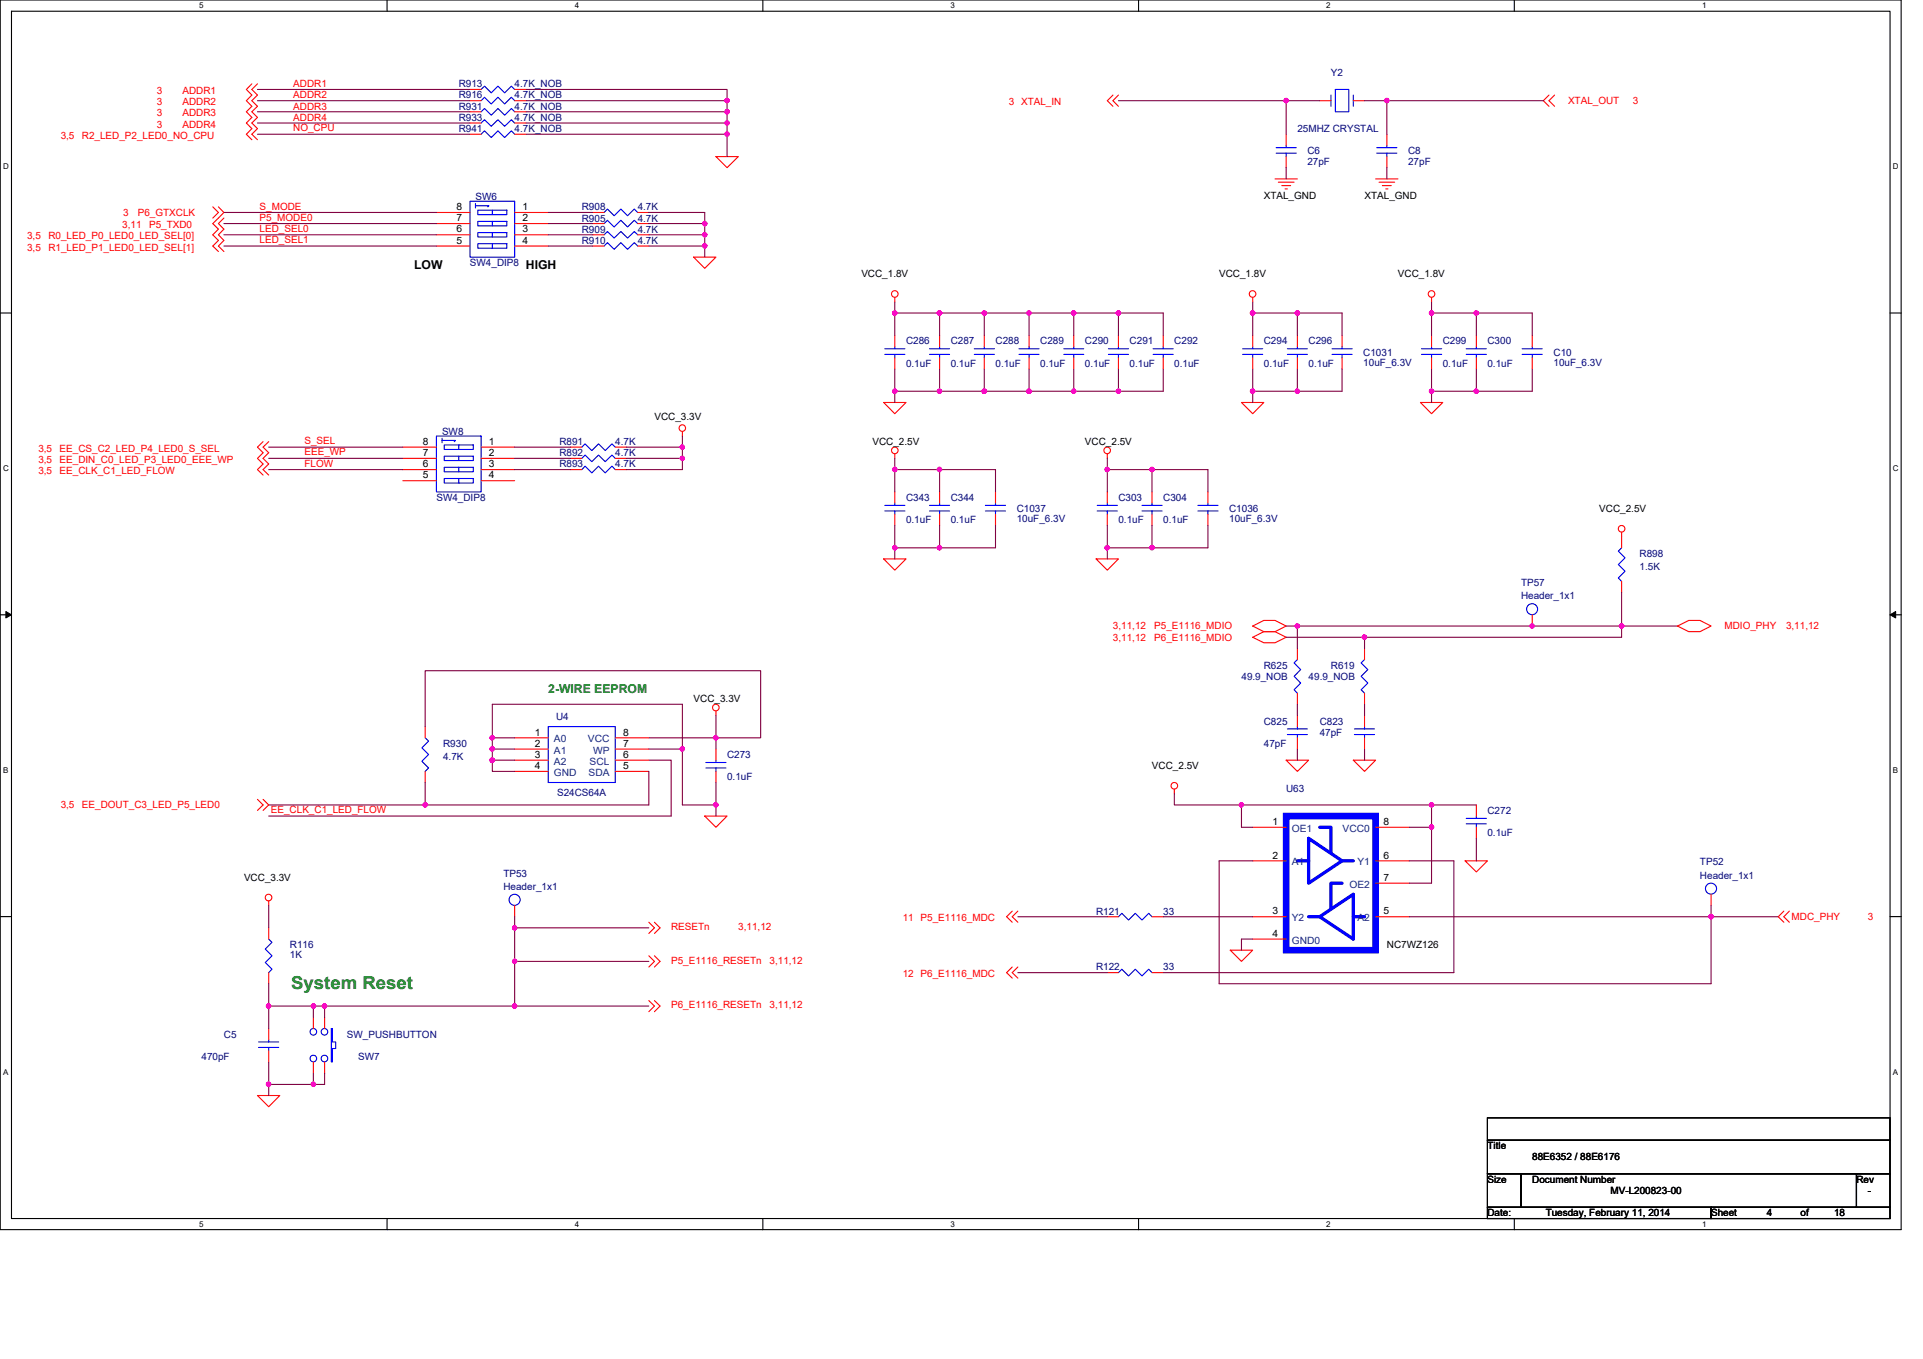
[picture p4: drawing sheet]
<svg xmlns="http://www.w3.org/2000/svg" width="297mm" height="210mm" viewBox="0 0 297 210" stroke-linecap="round" stroke-linejoin="round" font-family="sans-serif">
<path d="M0 0h293.7v190h-293.7zM1.8 1.7h290.1v186.6h-290.1z" fill="none" stroke="#000" stroke-width=".17"/>
<g fill="#fff">
<path d="M30.8 .2h.6v1.4h-.6z"/>
<path d="M30.8 188.5h.6v1.3h-.6z"/>
</g>
<path d="M59.8 0v1.7M59.8 188.3v1.7" fill="none" stroke="#000" stroke-width=".17"/>
<g fill="#fff">
<path d="M88.8 .2h.6v1.4h-.6z"/>
<path d="M88.8 188.5h.6v1.3h-.6z"/>
</g>
<path d="M117.8 0v1.7M117.8 188.3v1.7" fill="none" stroke="#000" stroke-width=".17"/>
<g fill="#fff">
<path d="M146.8 .2h.7v1.4h-.7z"/>
<path d="M146.8 188.5h.7v1.3h-.7z"/>
</g>
<path d="M175.9 0v1.7M175.9 188.3v1.7" fill="none" stroke="#000" stroke-width=".17"/>
<g fill="#fff">
<path d="M204.9 .2h.6v1.4h-.6z"/>
<path d="M204.9 188.5h.6v1.3h-.6z"/>
</g>
<path d="M233.9 0v1.7M233.9 188.3v1.7" fill="none" stroke="#000" stroke-width=".17"/>
<g fill="#fff">
<path d="M262.9 .2h.7v1.4h-.7z"/>
<path d="M262.9 188.5h.7v1.3h-.7z"/>
<path d="M.5 25h.8v1.4h-.8z"/>
<path d="M292.4 25h.8v1.4h-.8z"/>
<path d="M.5 71.7h.8v1.3h-.8z"/>
<path d="M292.4 71.7h.8v1.3h-.8z"/>
</g>
<path d="M0 48.4h1.8M291.9 48.4h1.8" fill="none" stroke="#000" stroke-width=".17"/>
<g fill="#fff">
<path d="M.5 118.3h.8v1.4h-.8z"/>
<path d="M292.4 118.3h.8v1.4h-.8z"/>
</g>
<path d="M0 95h1.8M291.9 95h1.8" fill="none" stroke="#000" stroke-width=".17"/>
<path d="M.9 94.5l.9 .5-.9 .5zM291.9 95l.9-.5v1z" fill="#000" stroke="#000" stroke-width=".15"/>
<g fill="#fff">
<path d="M.5 164.9h.8v1.4h-.8z"/>
<path d="M292.4 164.9h.8v1.4h-.8z"/>
</g>
<path d="M0 141.6h1.8M291.9 141.6h1.8M229.8 172.7h62.1v3.5h-62.1zM229.8 176.2h62.1v5.2h-62.1zM229.8 181.4h5.1v5.1h-5.1zM229.8 186.5h34.5v1.8h-34.5zM234.9 181.4h51.9v5.1h-51.9zM264.3 186.5h27.6v1.8h-27.6zM286.8 181.4h5.1v5.1h-5.1z" fill="none" stroke="#000" stroke-width=".17"/>
<g fill="none" stroke="#f00" stroke-width=".17">
<path d="M38.9 13l-.8 .8 .8 .9-.8 .9 .8 .8-.8 .9 .8 .8-.8 .9 .8 .9-.8 .8 .8 .9M39.8 13l-.9 .8 .9 .9-.9 .9 .9 .8-.9 .9 .9 .8-.9 .9 .9 .9-.9 .8 .9 .9M72.6 13.8h1.7M72.6 17.3h1.7M72.6 15.6h1.7M72.6 19h1.7M79.5 13.8h1.7M79.5 17.3h1.7M79.5 15.6h1.7M79.5 19h1.7M171.9 14.7l-.9 .9 .9 .8M172.8 14.7l-.9 .9 .9 .8"/>
<path d="M203.9 15.6h1.7M209 15.6h1.8M239.3 14.7l-.9 .9 .9 .8M240.1 14.7l-.8 .9 .8 .8M32.9 32l.8 .8-.8 .9M33.7 32l.9 .8-1.7 1.7 .8 .9-.8 .9 .8 .8-.8 .9 .8 .9M34.6 33.7l-.9 .8 .9 .9-.9 .9 .9 .8-.9 .9 .9 .9M67.4 32.8h5.2M67.4 34.5h5.2M67.4 36.3h5.2M67.4 38h5.2M72.6 20.7h1.7"/>
<path d="M79.5 32.8h5.2M79.5 34.5h5.2M79.5 36.3h5.2M79.5 38h5.2M79.5 20.7h1.7M91.6 34.5h1.7M91.6 36.3h1.7M91.6 32.8h1.7M91.6 38h1.7M98.5 34.5h1.7M98.5 36.3h1.7M98.5 32.8h1.7"/>
<path d="M98.5 38h1.7M107.1 39.7h3.5l-1.7 1.8zM110.6 24.2h3.4l-1.7 1.7zM197 27.6h3.4M197.5 28.2h2.4M198 28.7h1.4M198.5 29.2h.4M198.7 20.7v1.8M198.7 24.2v1.7M212.5 27.6h3.4M213 28.2h2.4M213.5 28.7h1.4"/>
<path d="M214.1 29.2h.3M214.2 20.7v1.8M214.2 24.2v1.7M138.2 46v.7M138.2 51.8v1.8M138.2 55.3v1.7M145.1 51.8v1.8M145.1 55.3v1.7M152 51.8v1.8M152 55.3v1.7M159 51.8v1.8M159 55.3v1.7"/>
<path d="M165.9 51.8v1.8M165.9 55.3v1.7M172.8 51.8v1.8M172.8 55.3v1.7M179.7 51.8v1.8M179.7 55.3v1.7M193.5 51.8v1.8M193.5 55.3v1.7M193.5 46v.7M200.4 51.8v1.8M200.4 55.3v1.7M207.3 51.8v1.8"/>
<path d="M207.3 55.3v1.7M221.1 51.8v1.8M221.1 55.3v1.7M221.1 46v.7M228 51.8v1.8M228 55.3v1.7M236.7 51.8v1.8M236.7 55.3v1.7M40.6 68.2l-.8 .9 .8 .9-.8 .8 .8 .9-.8 .9 .8 .8M41.5 68.2l-.9 .9 .9 .9-.9 .8 .9 .9-.9 .9 .9 .8M62.2 69.1h5.2M62.2 70.8h5.2"/>
<path d="M62.2 72.6h5.2M62.2 74.3h5.2M74.3 69.1h5.2M74.3 70.8h5.2M74.3 72.6h5.2M74.3 74.3h5.2M88.1 69.1h1.8M88.1 70.8h1.8M88.1 72.6h1.8M95 69.1h1.8M95 70.8h1.8M95 72.6h1.8"/>
<path d="M105.4 66.7v.7M136.5 62.2h3.5l-1.8 1.7zM138.2 76v1.7M138.2 79.5v1.7M138.2 70.1v.7M145.1 76v1.7M145.1 79.5v1.7M153.8 76v1.7M153.8 79.5v1.7M171 70.1v.7M171 76v1.7M171 79.5v1.7"/>
<path d="M177.9 76v1.7M177.9 79.5v1.7M186.6 76v1.7M186.6 79.5v1.7M191.8 62.2h3.4l-1.7 1.7zM219.4 62.2h3.5l-1.8 1.7zM136.5 86.4h3.5l-1.8 1.7zM169.3 86.4h3.5l-1.8 1.7zM193.5 98.5l1.7-.9h1.8l1.7 .9-1.7 .8h-1.8zM193.5 96.7l1.7-.8h1.8l1.7 .8-1.7 .9h-1.8zM236.7 95v1.7M250.5 82.2v2.4"/>
<path d="M250.5 89.8v1.7M259.1 96.7l1.8-.8h1.7l1.7 .8-1.7 .9h-1.7zM65.7 112.3v1.7M65.7 119.2v1.7M79.5 114h5.2M79.5 115.7h5.2M79.5 117.5h5.2M79.5 119.2h5.2M95 114h5.2M95 115.7h5.2M95 117.5h5.2M95 119.2h5.2"/>
<path d="M110.6 115.7v1.8M110.6 119.2v1.7M110.6 109.9v.7M198.7 117.5h3.4l-1.7 1.7zM200.4 110.6v1.7M200.4 114v1.7M200.4 107.1v1.7M200.4 100.2v1.7M209 117.5h3.5l-1.7 1.7zM210.8 107.1v1.7M210.8 100.2v1.7M210.8 110.6v1.7"/>
<path d="M210.8 114v1.7M39.8 123.5l.8 .9-.8 .8M40.6 123.5l.9 .9-.9 .8M41.5 139.2v.7M79.5 139.9v1.7M108.9 126.1h3.4l-1.7 1.7zM181.4 121.9v.7M193.5 127.8h5.2M193.5 133h5.2M212.5 133h5.2M212.5 127.8h5.2M212.5 136.5h5.2"/>
<path d="M226.3 133h3.5l-1.8 1.7zM228 124.4v1.7M228 127.8v1.7M264.3 138.2v1.7M41.5 158.9v1.7M41.5 143.4v1.7M41.5 150.3v1.7M48.4 157.2v1.7M50.1 157.2v1.7M100.2 147.7l.9 .8-.9 .9M100.2 154.6l.9 .8-.9 .9M100.2 142.5l.9 .9-.9 .8"/>
<path d="M101.1 147.7l.9 .8-.9 .9M101.1 154.6l.9 .8-.9 .9M101.1 142.5l.9 .9-.9 .8M156.4 149.4l-.9 .9 .9 .8M156.4 140.8l-.9 .8 .9 .9M157.2 149.4l-.8 .9 .8 .8M157.2 140.8l-.8 .8 .8 .9M171 141.6h1.8M171 150.3h1.8M177.9 141.6h1.8M177.9 150.3h1.8M190 146.8h3.5l-1.7 1.7z"/>
<path d="M193.5 145.1h5.2M193.5 141.6h5.2M212.5 141.6h5.2M275.5 140.8l-.8 .8 .8 .9M276.4 140.8l-.9 .8 .9 .9M39.8 169.3h3.4l-1.7 1.7zM41.5 162.4v1.7M48.4 164.1v1.7M50.1 164.1v1.7"/>
<circle cx="138.2" cy="45.4" r=".51"/>
<circle cx="193.5" cy="45.4" r=".51"/>
<circle cx="221.1" cy="45.4" r=".51"/>
<circle cx="105.4" cy="66.1" r=".51"/>
<circle cx="138.2" cy="69.6" r=".51"/>
<circle cx="171" cy="69.6" r=".51"/>
<circle cx="250.5" cy="81.7" r=".51"/>
<circle cx="110.6" cy="109.3" r=".51"/>
<circle cx="41.5" cy="138.7" r=".51"/>
<circle cx="181.4" cy="121.4" r=".51"/>
</g>
<g fill="none" stroke="#00f" stroke-width=".17">
<path d="M74.3 13.8l.5-.5 1.1 1.1 1-1.1 1.1 1.1 1-1.1 .5 .5M74.3 17.3l.5-.5 1.1 1 1-1 1.1 1 1-1 .5 .5M74.3 15.6l.5-.6 1.1 1.1 1-1.1 1.1 1.1 1-1.1 .5 .6M74.3 19l.5-.5 1.1 1 1-1 1.1 1 1-1 .5 .5M205.6 14.7v1.7M206.3 13.8h2v3.5h-2zM209 14.7v1.7M72.6 31.1h6.9v8.6h-6.9zM73.4 31.8h2.1l-.1 .2M73.4 31.5v.6M73.8 32.5h4.5v.7h-4.5zM73.8 34.2h4.5v.7h-4.5z"/>
<path d="M73.8 35.9h4.5v.7h-4.5zM73.8 37.7h4.5v.7h-4.5zM74.3 20.7l.5-.5 1.1 1.1 1-1.1 1.1 1.1 1-1.1 .5 .5M76 32.5v.7M76 34.2v.7M76 35.9v.7M76 37.7v.7M93.3 34.5l.5-.5 1.1 1.1 1-1.1 1 1.1 1.1-1.1 .5 .5M93.3 36.3l.5-.5 1.1 1 1-1 1 1 1.1-1 .5 .5M93.3 32.8l.5-.5 1.1 1 1-1 1 1 1.1-1 .5 .5M93.3 38l.5-.5 1.1 1 1-1 1 1 1.1-1 .5 .5M197.1 23.7h3.1"/>
<path d="M197.1 22.8h3.1M198.7 22.5v.3M198.7 23.7v.5M212.7 23.7h3.1M212.7 22.8h3.1M214.2 22.5v.3M214.2 23.7v.5M136.7 54.8h3.1M136.7 53.9h3.1M138.2 53.6v.3M138.2 54.8v.5M143.6 54.8h3.1"/>
<path d="M143.6 53.9h3.1M145.1 53.6v.3M145.1 54.8v.5M150.5 54.8h3.1M150.5 53.9h3.1M152 53.6v.3M152 54.8v.5M157.4 54.8h3.1M157.4 53.9h3.1M159 53.6v.3M159 54.8v.5M164.3 54.8h3.1"/>
<path d="M164.3 53.9h3.1M165.9 53.6v.3M165.9 54.8v.5M171.2 54.8h3.1M171.2 53.9h3.1M172.8 53.6v.3M172.8 54.8v.5M178.1 54.8h3.1M178.1 53.9h3.1M179.7 53.6v.3M179.7 54.8v.5M191.9 54.8h3.1"/>
<path d="M191.9 53.9h3.1M193.5 53.6v.3M193.5 54.8v.5M198.9 54.8h3M198.9 53.9h3M200.4 53.6v.3M200.4 54.8v.5M205.8 54.8h3.1M205.8 53.9h3.1M207.3 53.6v.3M207.3 54.8v.5M219.6 54.8h3.1"/>
<path d="M219.6 53.9h3.1M221.1 53.6v.3M221.1 54.8v.5M226.5 54.8h3.1M226.5 53.9h3.1M228 53.6v.3M228 54.8v.5M235.1 54.8h3.1M235.1 53.9h3.1M236.7 53.6v.3M236.7 54.8v.5M67.4 67.4h6.9v8.6h-6.9z"/>
<path d="M68.3 68.1h2.1l-.2 .1M68.3 67.7v.7M68.6 68.7h4.5v.7h-4.5zM68.6 70.5h4.5v.7h-4.5zM68.6 72.2h4.5v.7h-4.5zM68.6 73.9h4.5v.7h-4.5zM70.9 68.7v.7M70.9 70.5v.7M70.9 72.2v.7M70.9 73.9v.7M89.9 69.1l.5-.5 1 1 1.1-1 1 1 1-1 .5 .5M89.9 70.8l.5-.5 1 1 1.1-1 1 1 1-1 .5 .5"/>
<path d="M89.9 72.6l.5-.6 1 1.1 1.1-1.1 1 1.1 1-1.1 .5 .6M136.7 79h3.1M136.7 78.1h3.1M138.2 77.7v.4M138.2 79v.5M143.6 79h3.1M143.6 78.1h3.1M145.1 77.7v.4M145.1 79v.5M152.2 79h3.1M152.2 78.1h3.1M153.8 77.7v.4"/>
<path d="M153.8 79v.5M169.5 79h3.1M169.5 78.1h3.1M171 77.7v.4M171 79v.5M176.4 79h3.1M176.4 78.1h3.1M177.9 77.7v.4M177.9 79v.5M185 79h3.1M185 78.1h3.1M186.6 77.7v.4"/>
<path d="M186.6 79v.5M250.5 84.6l-.5 .6 1 1-1 1 1 1.1-1 1 .5 .5M65.7 114l.5 .5-1 1 1 1.1-1 1 1 1.1-.5 .5M84.7 112.3h10.3v8.6h-10.3zM109 118.7h3.1M109 117.8h3.1M110.6 117.5v.3M110.6 118.7v.5M198.9 113.5h3M198.9 112.6h3M200.4 112.3v.3M200.4 113.5v.5"/>
<path d="M200.4 101.9l-.5 .5 1 1.1-1 1 1 1-1 1.1 .5 .5M209.2 113.5h3.1M209.2 112.6h3.1M210.8 101.9l-.6 .5 1.1 1.1-1.1 1 1.1 1-1.1 1.1 .6 .5M210.8 112.3v.3M210.8 113.5v.5M210.8 134.7h.1M226.5 127.3h3.1M226.5 126.4h3.1M228 126.1v.3M228 127.3v.5M41.5 145.1l.5 .5-1 1 1 1.1-1 1 1 1.1-.5 .5"/>
<path d="M51.2 158.9h.1v2.1h.6v1h-.6v2.1h-.1zM172.8 141.6l.5-.5 1 1.1 1.1-1.1 1 1.1 1-1.1 .5 .5M172.8 150.3l.5-.5 1 1 1.1-1 1 1 1-1 .5 .5M39.9 161.8h3.1M39.9 161h3.1M41.5 160.6v.4M41.5 161.8v.6"/>
<circle cx="236.7" cy="94.1" r=".85"/>
<circle cx="79.5" cy="139" r=".86"/>
<circle cx="264.3" cy="137.3" r=".85"/>
<circle cx="48.4" cy="159.4" r=".51"/>
<circle cx="50.1" cy="159.4" r=".51"/>
<circle cx="48.4" cy="163.6" r=".51"/>
<circle cx="50.1" cy="163.6" r=".51"/>
</g>
<path d="M200.4 133h1.7M202.1 129.5l5.2 3.5-5.2 3.5zM203.9 127.8h1.7v4M207.3 133h1.7M207.3 136.5h-1.7v3.9M202.1 141.6h1.8M203.9 141.6l5.1-3.4v6.9zM209 141.6h1.8" fill="none" stroke="#00f" stroke-width=".51"/>
<path d="M198.7 126.1h13.8v20.7h-13.8z" fill="none" stroke="#00f" stroke-width="1"/>
<g fill="none" stroke="#800040" stroke-width=".17">
<path d="M39.8 13.8h32.8M39.8 15.6h32.8M39.8 17.3h32.8M39.8 19h32.8M81.2 19h31.1M81.2 17.3h31.1M81.2 13.8h31.1v1.8M81.2 15.6h31.1M112.3 17.3v1.7M112.3 15.6v1.7M112.3 19v1.7M172.8 15.6h25.9"/>
<path d="M198.7 15.6v5.1M198.7 15.6h5.2M210.8 15.6h3.4M214.2 15.6v5.1M214.2 15.6h24.2M34.6 32.8h32.8M34.6 36.3h32.8M34.6 38h32.8M34.6 34.5h32.8M39.8 20.7h32.8M81.2 20.7h31.1M84.7 32.8h6.9"/>
<path d="M84.7 34.5h6.9M84.7 36.3h6.9M84.7 38h6.9M100.2 32.8h8.7v1.7M100.2 34.5h8.7M100.2 36.3h8.7M100.2 38h8.7M108.9 38v1.7M108.9 34.5v1.8M108.9 36.3v1.7M112.3 20.7v3.5M198.7 25.9v1.7"/>
<path d="M214.2 25.9v1.7M138.2 57v3.5M138.2 48.4v3.4M138.2 48.4h6.9M138.2 46.7v1.7M145.1 48.4h6.9M145.1 57v3.5M145.1 48.4v3.4M152 57v3.5M152 48.4h7M152 48.4v3.4M159 48.4h6.9"/>
<path d="M159 57v3.5M159 48.4v3.4M165.9 48.4h13.8v3.4M165.9 57v3.5M165.9 48.4v3.4M172.8 57v3.5h6.9v-3.5M172.8 48.4v3.4M193.5 48.4h6.9M193.5 46.7v1.7M193.5 57v3.5M193.5 48.4v3.4M200.4 48.4h6.9v3.4"/>
<path d="M200.4 57v3.5h6.9v-3.5M200.4 48.4v3.4M221.1 57v5.2M221.1 48.4v3.4M221.1 48.4h6.9M221.1 46.7v1.7M228 48.4h8.7v3.4M228 57v3.5M228 48.4v3.4M236.7 57v3.5h-8.7M41.5 70.8h20.7M41.5 69.1h20.7"/>
<path d="M41.5 72.6h20.7M79.5 72.6h8.6M79.5 69.1h8.6M79.5 70.8h8.6M96.8 70.8h8.6M96.8 69.1h8.6M105.4 67.4v1.7M105.4 69.1v1.7M105.4 70.8v1.8h-8.6M138.2 72.6h6.9M138.2 70.8v1.8M138.2 72.6v3.4"/>
<path d="M138.2 60.5v1.7M138.2 60.5h6.9M145.1 72.6v3.4M145.1 72.6h8.7v3.4M145.1 60.5h6.9M152 60.5h7M159 60.5h6.9M165.9 60.5h6.9M171 72.6h6.9M171 70.8v1.8M171 72.6v3.4M177.9 72.6h8.7v3.4"/>
<path d="M177.9 72.6v3.4M193.5 60.5h6.9M193.5 60.5v1.7M221.1 60.5h6.9M138.2 81.2v3.4M138.2 84.6v1.8M138.2 84.6h6.9M145.1 81.2v3.4M153.8 81.2v3.4h-8.7M171 84.6h6.9M171 81.2v3.4M171 84.6v1.8"/>
<path d="M177.9 81.2v3.4M186.6 81.2v3.4h-8.7M198.7 96.7h1.7v3.5M198.7 98.5h12.1v1.7M200.4 96.7h50.1v1.8h-39.7M250.5 91.5v5.2h8.6M65.7 112.3v-8.7h51.8v10.4h-17.3M76 114h3.5M76 114v-5.2h29.4v6.9M76 115.7v1.8M76 117.5v1.7h3.5M76 115.7h3.5"/>
<path d="M76 117.5h3.5M76 114v1.7M100.2 115.7h5.2M100.2 117.5h3.5v8.6h-62.2M100.2 119.2v5.2h-34.5M105.4 115.7v8.7h5.2M110.6 110.6v5.1M200.4 108.8v1.8M200.4 115.7v1.8M210.8 108.8v1.8M210.8 115.7v1.8M41.5 139.9v3.5"/>
<path d="M65.7 120.9v3.5h-24.2M110.6 120.9v3.5M110.6 124.4v1.7M181.4 122.6v1.8h10.4M191.8 124.4h29.3M191.8 124.4v3.4h1.7M193.5 133h-5.2v19h76v-10.4M217.7 127.8h3.4M217.7 133h6.9v17.3h-44.9M221.1 127.8v8.7h-3.4M221.1 124.4v3.4M221.1 124.4h6.9"/>
<path d="M228 129.5v3.5M264.3 139.9v1.7M41.5 155.4h6.9M41.5 152v6.9M48.4 155.4h1.7M48.4 155.4v1.8M50.1 155.4v1.8M50.1 155.4h29.4M79.5 143.4v5.1M79.5 148.5v6.9M79.5 141.6v1.8M79.5 148.5h20.7"/>
<path d="M79.5 155.4h20.7M79.5 143.4h20.7M157.2 141.6h13.8M157.2 150.3h13.8M179.7 141.6h13.8M193.5 145.1h-1.7v1.7M217.7 141.6h46.6M264.3 141.6h10.4M41.5 167.6h6.9M41.5 167.6v1.7M41.5 164.1v3.5M48.4 165.8v1.8"/>
<path d="M50.1 165.8v1.8h-1.7"/>
</g>
<g fill="#f0f" stroke="#f0f" stroke-width=".17">
<circle cx="65.7" cy="124.4" r=".34"/>
<circle cx="110.6" cy="124.4" r=".34"/>
<circle cx="76" cy="114" r=".33"/>
<circle cx="76" cy="117.5" r=".34"/>
<circle cx="110.6" cy="114" r=".33"/>
<circle cx="105.4" cy="115.7" r=".34"/>
<circle cx="76" cy="115.7" r=".34"/>
<circle cx="214.2" cy="15.5" r=".34"/>
<circle cx="198.7" cy="15.5" r=".34"/>
<circle cx="250.5" cy="96.7" r=".33"/>
<circle cx="210.8" cy="98.4" r=".34"/>
<circle cx="221.1" cy="124.4" r=".34"/>
<circle cx="191.7" cy="124.4" r=".34"/>
<circle cx="221.1" cy="127.8" r=".34"/>
<circle cx="200.4" cy="96.7" r=".33"/>
<circle cx="236.7" cy="96.7" r=".33"/>
<circle cx="264.3" cy="141.6" r=".34"/>
<circle cx="112.3" cy="17.3" r=".34"/>
<circle cx="112.3" cy="15.5" r=".34"/>
<circle cx="112.3" cy="19" r=".33"/>
<circle cx="112.3" cy="20.7" r=".34"/>
<circle cx="79.5" cy="143.4" r=".34"/>
<circle cx="48.4" cy="155.4" r=".34"/>
<circle cx="79.5" cy="148.5" r=".33"/>
<circle cx="48.4" cy="167.5" r=".34"/>
<circle cx="41.5" cy="167.5" r=".34"/>
<circle cx="41.5" cy="155.4" r=".34"/>
<circle cx="145.1" cy="72.5" r=".34"/>
<circle cx="138.2" cy="72.5" r=".34"/>
<circle cx="145.1" cy="84.6" r=".34"/>
<circle cx="138.2" cy="84.6" r=".34"/>
<circle cx="177.9" cy="72.5" r=".34"/>
<circle cx="171" cy="72.5" r=".34"/>
<circle cx="177.9" cy="84.6" r=".34"/>
<circle cx="171" cy="84.6" r=".34"/>
<circle cx="193.5" cy="48.4" r=".34"/>
<circle cx="200.4" cy="48.4" r=".34"/>
<circle cx="200.4" cy="60.4" r=".34"/>
<circle cx="193.5" cy="60.4" r=".34"/>
<circle cx="221.1" cy="48.4" r=".34"/>
<circle cx="228" cy="60.4" r=".34"/>
<circle cx="221.1" cy="60.4" r=".34"/>
<circle cx="228" cy="48.4" r=".34"/>
<circle cx="145.1" cy="48.4" r=".34"/>
<circle cx="152" cy="60.4" r=".34"/>
<circle cx="138.2" cy="48.4" r=".34"/>
<circle cx="172.8" cy="48.4" r=".34"/>
<circle cx="165.8" cy="48.4" r=".34"/>
<circle cx="172.8" cy="60.4" r=".34"/>
<circle cx="165.8" cy="60.4" r=".34"/>
<circle cx="152" cy="48.4" r=".34"/>
<circle cx="158.9" cy="48.4" r=".34"/>
<circle cx="145.1" cy="60.4" r=".34"/>
<circle cx="158.9" cy="60.4" r=".34"/>
<circle cx="138.2" cy="60.4" r=".34"/>
<circle cx="50.1" cy="155.4" r=".34"/>
<circle cx="79.5" cy="155.4" r=".34"/>
<circle cx="108.9" cy="38" r=".34"/>
<circle cx="108.9" cy="34.5" r=".34"/>
<circle cx="108.9" cy="36.3" r=".33"/>
<circle cx="105.4" cy="69.1" r=".34"/>
<circle cx="105.4" cy="70.8" r=".33"/>
</g>
<text font-size="2.8" fill="#008000" x="45" y="152.8">System Reset</text>
<g font-size="1.9">
<text x="64" y="41.5">LOW</text>
<text x="81.2" y="41.5">HIGH</text>
</g>
<text font-size="1.9" fill="#008000" x="84.7" y="107.1">2-WIRE EEPROM</text>
<g font-size="1.5" fill="#000080">
<text x="205.6" y="11.8">Y2</text>
<text x="70.9" y="13.5">R913</text>
<text x="70.9" y="17">R931</text>
<text x="70.9" y="15.2">R916</text>
<text x="79.5" y="13.5">4.7K_NOB</text>
<text x="79.5" y="17">4.7K_NOB</text>
<text x="79.5" y="15.2">4.7K_NOB</text>
<text x="70.9" y="18.7">R933</text>
<text x="70.9" y="20.4">R941</text>
<text x="79.5" y="18.7">4.7K_NOB</text>
<text x="79.5" y="20.4">4.7K_NOB</text>
<text x="200.4" y="20.4">25MHZ CRYSTAL</text>
<text x="201.9" y="23.9">C6</text>
<text x="217.5" y="23.9">C8</text>
<text x="201.9" y="25.4">27pF</text>
<text x="217.5" y="25.4">27pF</text>
<text x="73.4" y="30.9">SW6</text>
<text x="89.9" y="34.2">R905</text>
<text x="89.9" y="35.9">R909</text>
<text x="89.9" y="32.5">R908</text>
<text x="98.5" y="34.2">4.7K</text>
<text x="98.5" y="35.9">4.7K</text>
<text x="98.5" y="32.5">4.7K</text>
<text x="72.6" y="41.1">SW4_DIP8</text>
<text x="89.9" y="37.7">R910</text>
<text x="98.5" y="37.7">4.7K</text>
<text x="140" y="53.2">C286</text>
<text x="146.9" y="53.2">C287</text>
<text x="153.8" y="53.2">C288</text>
<text x="160.7" y="53.2">C289</text>
<text x="167.6" y="53.2">C290</text>
<text x="174.5" y="53.2">C291</text>
<text x="181.4" y="53.2">C292</text>
<text x="195.2" y="53.2">C294</text>
<text x="202.1" y="53.2">C296</text>
<text x="222.9" y="53.2">C299</text>
<text x="229.8" y="53.2">C300</text>
<text x="140" y="56.7">0.1uF</text>
<text x="146.9" y="56.7">0.1uF</text>
<text x="153.8" y="56.7">0.1uF</text>
<text x="160.7" y="56.7">0.1uF</text>
<text x="167.6" y="56.7">0.1uF</text>
<text x="174.5" y="56.7">0.1uF</text>
<text x="181.4" y="56.7">0.1uF</text>
<text x="195.2" y="56.7">0.1uF</text>
<text x="202.1" y="56.7">0.1uF</text>
<text x="210.6" y="54.9">C1031</text>
<text x="210.6" y="56.5">10uF_6.3V</text>
<text x="222.9" y="56.7">0.1uF</text>
<text x="229.8" y="56.7">0.1uF</text>
<text x="240" y="54.9">C10</text>
<text x="240" y="56.5">10uF_6.3V</text>
<text x="68.3" y="67.2">SW8</text>
<text x="86.4" y="68.8">R891</text>
<text x="86.4" y="70.5">R892</text>
<text x="95" y="68.8">4.7K</text>
<text x="95" y="70.5">4.7K</text>
<text x="67.4" y="77.4">SW4_DIP8</text>
<text x="86.4" y="72.2">R893</text>
<text x="95" y="72.2">4.7K</text>
<text x="140" y="77.4">C343</text>
<text x="146.9" y="77.4">C344</text>
<text x="172.8" y="77.4">C303</text>
<text x="179.7" y="77.4">C304</text>
<text x="140" y="80.9">0.1uF</text>
<text x="146.9" y="80.9">0.1uF</text>
<text x="157.1" y="79.1">C1037</text>
<text x="157.1" y="80.7">10uF_6.3V</text>
<text x="172.8" y="80.9">0.1uF</text>
<text x="179.7" y="80.9">0.1uF</text>
<text x="189.9" y="79.1">C1036</text>
<text x="189.9" y="80.7">10uF_6.3V</text>
<text x="253.3" y="86">R898</text>
<text x="253.3" y="88.1">1.5K</text>
<text x="234.9" y="90.5">TP57</text>
<text x="234.9" y="92.6">Header_1x1</text>
<text x="191.8" y="105">49.9_NOB</text>
<text x="195.2" y="103.3">R625</text>
<text x="202.1" y="105">49.9_NOB</text>
<text x="205.6" y="103.3">R619</text>
<text x="85.9" y="111.3">U4</text>
<text x="195.2" y="112">C825</text>
<text x="203.9" y="112">C823</text>
<text x="203.9" y="113.7">47pF</text>
<text x="68.4" y="115.4">R930</text>
<text x="68.4" y="117.5">4.7K</text>
<text x="112.3" y="117.1">C273</text>
<text x="195.2" y="115.4">47pF</text>
<text x="86.1" y="123">S24CS64A</text>
<text x="112.3" y="120.6">0.1uF</text>
<text x="198.7" y="122.3">U63</text>
<text x="229.8" y="125.8">C272</text>
<text x="229.8" y="129.2">0.1uF</text>
<text x="77.8" y="135.4">TP53</text>
<text x="77.8" y="137.5">Header_1x1</text>
<text x="262.6" y="133.7">TP52</text>
<text x="262.6" y="135.8">Header_1x1</text>
<text x="169.3" y="141.3">R121</text>
<text x="179.7" y="141.3">33</text>
<text x="44.8" y="146.5">R116</text>
<text x="44.8" y="148">1K</text>
<text x="169.3" y="149.9">R122</text>
<text x="179.7" y="149.9">33</text>
<text x="34.6" y="160.3">C5</text>
<text x="53.6" y="160.3">SW_PUSHBUTTON</text>
<text x="31.1" y="163.8">470pF</text>
<text x="55.3" y="163.8">SW7</text>
</g>
<g font-size="1.5" fill="#f00">
<text x="24.2" y="14.5">3</text>
<text x="24.2" y="16.3">3</text>
<text x="24.2" y="18">3</text>
<text x="28.2" y="14.5">ADDR1</text>
<text x="28.2" y="16.3">ADDR2</text>
<text x="28.2" y="18">ADDR3</text>
<text x="45.3" y="13.5">ADDR1</text>
<text x="45.3" y="15.2">ADDR2</text>
<text x="45.3" y="16.9">ADDR3</text>
<text x="155.8" y="16.3">3 XTAL_IN</text>
<text x="242.2" y="16.1">XTAL_OUT</text>
<text x="252.2" y="16.1">3</text>
<text x="9.4" y="21.4">3,5</text>
<text x="12.7" y="21.4">R2_LED_P2_LED0_NO_CPU</text>
<text x="24.2" y="19.7">3</text>
<text x="28.2" y="19.7">ADDR4</text>
<text x="45.3" y="18.7">ADDR4</text>
<text x="45.3" y="20.3">NO_CPU</text>
<text x="18.9" y="35.3">3,11</text>
<text x="19" y="33.4">3</text>
<text x="21.3" y="33.4">P6_GTXCLK</text>
<text x="23" y="35.3">P5_TXD0</text>
<text x="40.1" y="32.4">S_MODE</text>
<text x="40.1" y="35.8">LED_SEL0</text>
<text x="40.1" y="34.1">P5_MODE0</text>
<text x="4.2" y="37">3,5</text>
<text x="4.2" y="38.7">3,5</text>
<text x="7.5" y="37">R0_LED_P0_LED0_LED_SEL[0]</text>
<text x="7.5" y="38.7">R1_LED_P1_LED0_LED_SEL[1]</text>
<text x="40.1" y="37.6">LED_SEL1</text>
<text x="5.9" y="69.8">3,5</text>
<text x="5.9" y="71.5">3,5</text>
<text x="9.2" y="69.8">EE_CS_C2_LED_P4_LED0_S_SEL</text>
<text x="9.2" y="71.5">EE_DIN_C0_LED_P3_LED0_EEE_WP</text>
<text x="47" y="70.4">EEE_WP</text>
<text x="47" y="68.6">S_SEL</text>
<text x="5.9" y="73.3">3,5</text>
<text x="9.2" y="73.3">EE_CLK_C1_LED_FLOW</text>
<text x="47" y="72.2">FLOW</text>
<text x="171.9" y="99">3,11,12</text>
<text x="171.9" y="97.3">3,11,12</text>
<text x="178.3" y="99">P6_E1116_MDIO</text>
<text x="178.3" y="97.3">P5_E1116_MDIO</text>
<text x="266.4" y="97.3">MDIO_PHY</text>
<text x="275.9" y="97.3">3,11,12</text>
<text x="9.4" y="124.9">3,5</text>
<text x="12.7" y="124.9">EE_DOUT_C3_LED_P5_LED0</text>
<text x="41.8" y="125.6">EE_CLK_C1_LED_FLOW</text>
<text x="103.7" y="143.7">RESETn</text>
<text x="114" y="143.7">3,11,12</text>
<text x="139.4" y="142.3">11 P5_E1116_MDC</text>
<text x="276.8" y="142.2">MDC_PHY</text>
<text x="288.5" y="142.2">3</text>
<text x="103.7" y="148.9">P5_E1116_RESETn</text>
<text x="118.9" y="148.9">3,11,12</text>
<text x="103.7" y="155.8">P6_E1116_RESETn</text>
<text x="118.9" y="155.8">3,11,12</text>
<text x="139.4" y="151">12 P6_E1116_MDC</text>
</g>
<g font-size="1.5">
<text x="70.5" y="32.5">8</text>
<text x="70.5" y="34.2">7</text>
<text x="70.5" y="35.9">6</text>
<text x="80.7" y="32.5">1</text>
<text x="80.7" y="34.2">2</text>
<text x="80.7" y="35.9">3</text>
<text x="195.2" y="30.8">XTAL_GND</text>
<text x="210.8" y="30.8">XTAL_GND</text>
<text x="70.5" y="37.7">5</text>
<text x="80.7" y="37.7">4</text>
<text x="133.1" y="42.9">VCC_1.8V</text>
<text x="188.3" y="42.9">VCC_1.8V</text>
<text x="215.9" y="42.9">VCC_1.8V</text>
<text x="101.1" y="65">VCC_3.3V</text>
<text x="65.3" y="68.7">8</text>
<text x="65.3" y="70.5">7</text>
<text x="75.5" y="68.7">1</text>
<text x="75.5" y="70.5">2</text>
<text x="134.8" y="68.8">VCC_2.5V</text>
<text x="167.6" y="68.8">VCC_2.5V</text>
<text x="65.3" y="72.2">6</text>
<text x="65.3" y="73.9">5</text>
<text x="75.5" y="72.2">3</text>
<text x="75.5" y="73.9">4</text>
<text x="247" y="79.1">VCC_2.5V</text>
<text x="82.6" y="113.6">1</text>
<text x="96.2" y="113.6">8</text>
<text x="107.1" y="108.5">VCC_3.3V</text>
<text x="82.6" y="115.4">2</text>
<text x="82.6" y="117.1">3</text>
<text x="82.6" y="118.8">4</text>
<text x="96.2" y="118.8">5</text>
<text x="96.2" y="117.1">6</text>
<text x="96.2" y="115.4">7</text>
<text x="177.9" y="118.9">VCC_2.5V</text>
<text x="196.6" y="127.5">1</text>
<text x="213.7" y="127.5">8</text>
<text x="37.7" y="136.1">VCC_3.3V</text>
<text x="196.6" y="132.7">2</text>
<text x="213.7" y="132.7">6</text>
<text x="213.7" y="136.1">7</text>
<text x="196.6" y="141.3">3</text>
<text x="213.7" y="141.3">5</text>
<text x="196.6" y="144.7">4</text>
<text x="214.2" y="146.5">NC7WZ126</text>
<text x="229.8" y="177.6">Title</text>
<text x="236.7" y="179.3">88E6352 / 88E6176</text>
<text x="229.8" y="182.8">Size</text>
<text x="236.7" y="182.8">Document Number</text>
<text x="248.8" y="184.5">MV-L200823-00</text>
<text x="286.8" y="182.8">Rev</text>
<text x="288.5" y="184.5">-</text>
<text x="229.8" y="187.9">Date:</text>
<text x="238.8" y="187.9">Tuesday, February 11, 2014</text>
<text x="264.3" y="187.9">Sheet</text>
<text x="272.9" y="187.9">4</text>
<text x="278.1" y="187.9">of</text>
<text x="283.3" y="187.9">18</text>
</g>
<g font-size="1.5" fill="#004080">
<text x="85.6" y="114.7">A0</text>
<text x="85.6" y="116.4">A1</text>
<text x="85.6" y="118.2">A2</text>
<text x="85.6" y="119.9">GND</text>
<text x="90.8" y="114.7">VCC</text>
<text x="90.9" y="119.9">SDA</text>
<text x="91.1" y="118.2">SCL</text>
<text x="91.6" y="116.4">WP</text>
<text x="199.5" y="128.5">OE1</text>
<text x="207.4" y="128.5">VCC0</text>
<text x="199.5" y="133.7">A1</text>
<text x="208.4" y="137.2">OE2</text>
<text x="209.7" y="133.7">Y1</text>
<text x="199.5" y="142.3">Y2</text>
<text x="209.7" y="142.3">A2</text>
<text x="199.5" y="145.8">GND0</text>
</g>
<g font-size="1.2">
<text x="30.8" y="1.3">5</text>
<text x="88.8" y="1.3">4</text>
<text x="146.8" y="1.3">3</text>
<text x="204.9" y="1.3">2</text>
<text x="262.9" y="1.3">1</text>
<text x=".5" y="26.1">D</text>
<text x="292.4" y="26.1">D</text>
<text x=".5" y="72.8">C</text>
<text x="292.4" y="72.8">C</text>
<text x=".5" y="119.4">B</text>
<text x="292.4" y="119.4">B</text>
<text x=".5" y="166">A</text>
<text x="292.4" y="166">A</text>
<text x="30.8" y="189.6">5</text>
<text x="88.8" y="189.6">4</text>
<text x="146.8" y="189.6">3</text>
<text x="204.9" y="189.6">2</text>
<text x="262.9" y="189.6">1</text>
</g>
</svg>
